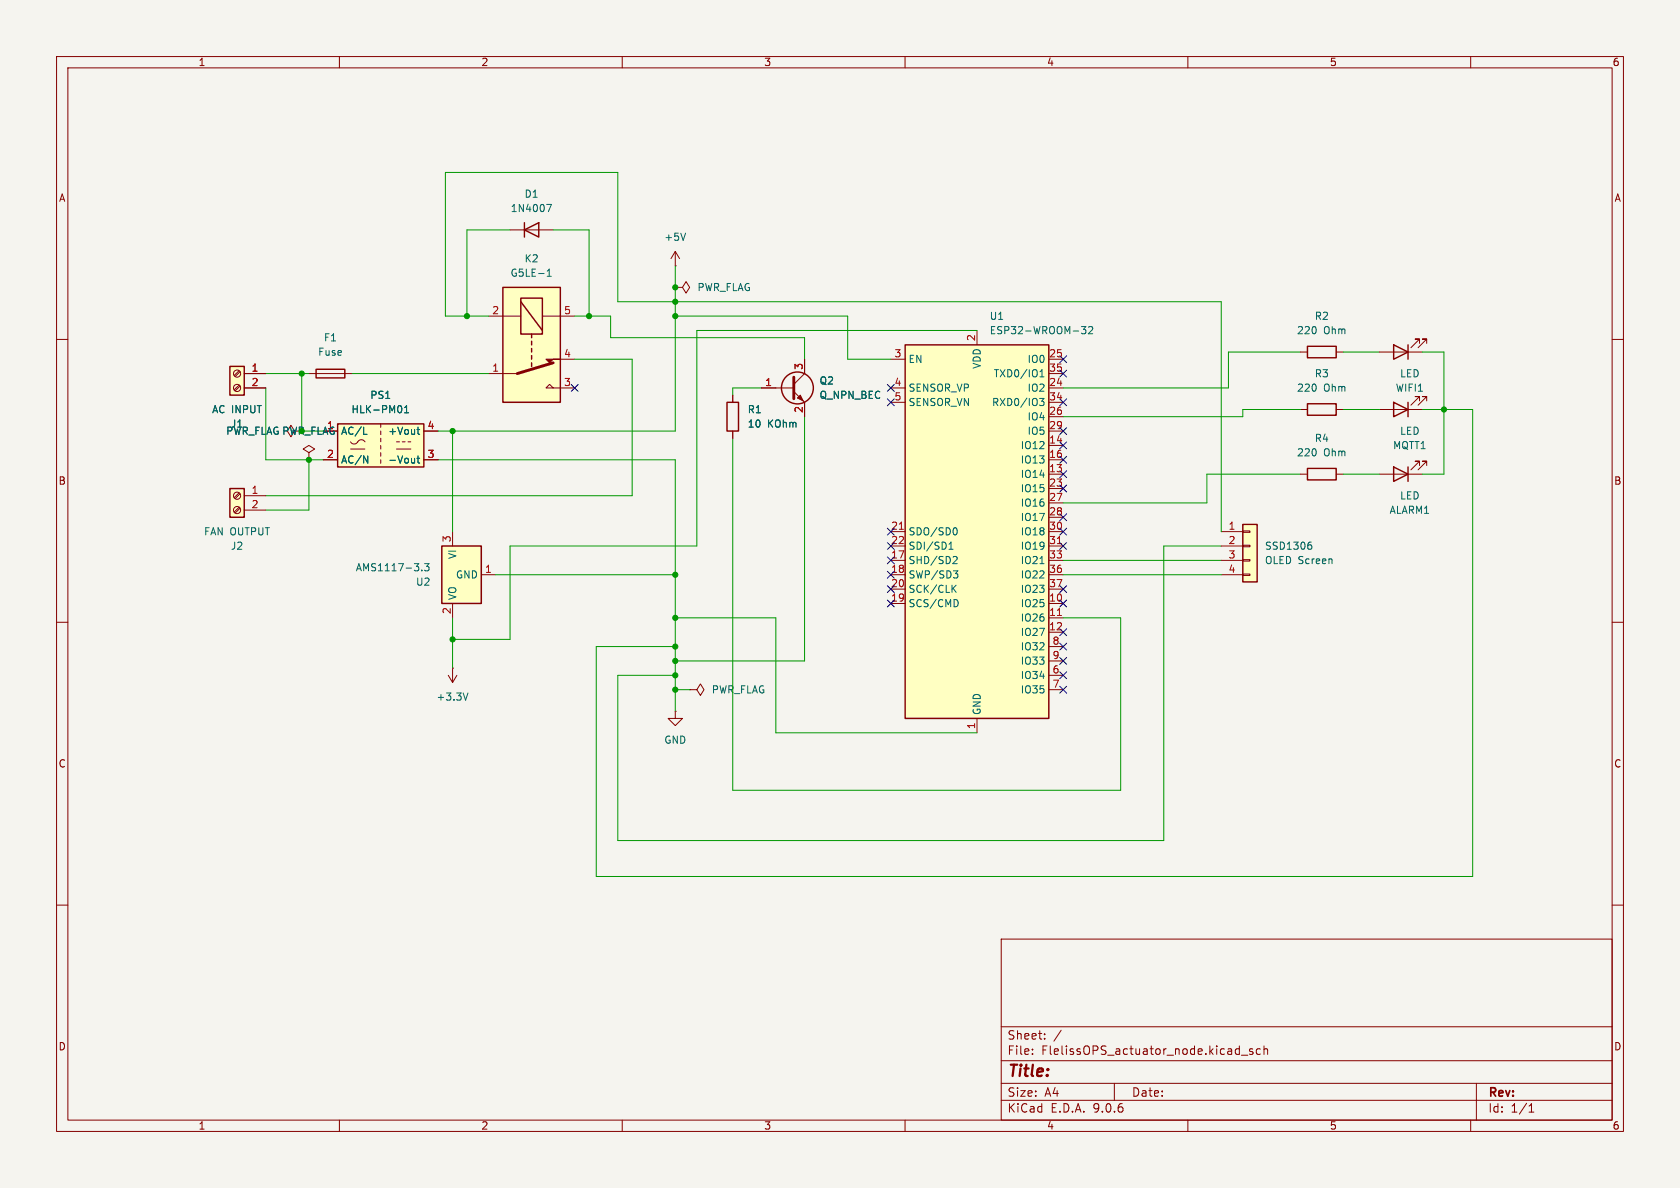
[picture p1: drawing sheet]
<svg xmlns="http://www.w3.org/2000/svg" width="297mm" height="210mm" viewBox="0 0 297 210" stroke-linecap="round" stroke-linejoin="round" font-family="sans-serif">
<path d="M0 0h297v210h-297z" fill="#f5f4ef" stroke="#f5f4ef" stroke-width=".18"/>
<g fill="none" stroke="#840000" stroke-width=".18">
<path d="M10 10h277v190h-277zM12 12h273v186h-273zM60 10v2M110 10v2M160 10v2M210 10v2M260 10v2M10 60h2M285 60h2M10 110h2M285 110h2M10 160h2"/>
<path d="M177 166h108v32h-108zM285 160h2M60 198v2M110 198v2M160 198v2M177 194.5h108M177 191.5h108M177 187.5h108M177 181.5h108M182.5 186.3v.1M182.5 185.5v.1M184.7 183.6v.1"/>
<path d="M184.7 182.8v.1M187.6 182.1l-1.3 2M197 191.5v3M210 198v2M219.5 186.5h1.1M221.5 185.5l-.4-.1-.2 .2 .1 .2 .5 .2v.3h-.6M222.8 185.5l-.4-.1-.3 .3v.4l.1 .2h.6M223.5 185.5l.2-.1 .3 .1 .1 .9M223.5 184.9v1.5M260 198v2M261 191.5v6.5M270.3 196.6h.9"/>
<path d="M270.3 195.5l.4-.4v1.5"/>
</g>
<path d="M160 61h25.4v66h-25.4z" fill="#ffffc2"/>
<path d="M160 61h25.4v66h-25.4z" fill="none" stroke="#840000" stroke-width=".25"/>
<g fill="none" stroke="#840000" stroke-width=".18">
<path d="M119.4 50.8h1.2l.7-1 .6 1-.6 1-.7-1M119.4 50.8h.1M172.7 58.4v2.6M157.5 63.5h2.5M157.5 68.6h2.5M157.5 71.1h2.5M185.4 63.5h2.6M185.4 68.6h2.6M185.4 71.1h2.6M185.4 66h2.6M185.4 73.7h2.6M185.4 76.2h2.6"/>
<path d="M185.4 78.7h2.6M157.5 94h2.5M157.5 96.5h2.5M157.5 99.1h2.5M185.4 94h2.6M185.4 96.5h2.6M185.4 99.1h2.6M185.4 81.3h2.6M185.4 83.8h2.6M185.4 86.4h2.6M185.4 88.9h2.6M185.4 91.4h2.6"/>
<path d="M157.5 101.6h2.5M157.5 104.1h2.5M157.5 106.7h2.5M185.4 101.6h2.6M185.4 104.1h2.6M185.4 106.7h2.6M185.4 109.2h2.6M185.4 111.8h2.6M185.4 114.3h2.6M185.4 116.8h2.6M185.4 119.4h2.6M119.4 125.7v1.3h1.2l-1.2 1.3-1.3-1.3h1.3"/>
<path d="M119.4 125.7h.1M172.7 127v2.5M185.4 121.9h2.6"/>
</g>
<g fill="none" stroke="#006464" stroke-width=".18">
<path d="M191.2 57.7h.8l-.5 .5 .4 .1v.6l-.2 .1-.5-.1M192.5 57.9l.4-.2 .3 .4-.8 .9h.8M183.8 70.4h.8l-.5 .5 .4 .1v.6l-.2 .1-.5-.1M183.8 66.6h.8M183.8 65.7l.4-.4v1.3M167.8 97.1h.7M167.8 96.2l.3-.4v1.3M168.7 98.4h.4l.1 .3-.8 .9h.8M168.8 93.3a.68 .68 0 0 1 .4 .6 .68 .68 0 0 1-.4 .7M183.8 99.6h.8M168.5 104l.5 .7M168.6 100.9h.7l-.4 .5 .4 .1v.4l-.2 .3h-.4"/>
<path d="M169 103.4l-.7 .8M169.2 106.1l.2 .4-.2 .7"/>
</g>
<path d="M159 93.6h.7M186.9 96.1h.8M186.9 108.8h.8" fill="none" stroke="#a90000" stroke-width=".18"/>
<path d="M88.9 50.8h10.2v20.3h-10.2z" fill="#ffffc2"/>
<path d="M86.4 55.9h5.7M90.2 40.6h7.6M95.9 55.9h5.7M54.6 66h7.6M86.4 66h5M97.8 68.6l-.6-.7-.7 .7h5.1M99.1 63.5h2.5" fill="none" stroke="#840000" stroke-width=".18"/>
<path d="M92.7 39.4v2.5M88.9 50.8h10.2v20.3h-10.2zM92.1 52.7h3.8v6.4h-3.8zM92.1 53.3l3.8 5.1M92.7 40.6l2.5-1.2v2.5zM94 59.1v.6M55.9 65.3h5.1v1.5h-5.1zM94 60.3v.7M94 61.6v.6M94 62.9v.6M94 64.1v.7" fill="none" stroke="#840000" stroke-width=".25"/>
<path d="M96.5 63.5h2.6h-1.3l-.6 .6z" fill="#840000" stroke="#840000" stroke-width=".18"/>
<path d="M97.8 64.1l-6.4 1.9" fill="none" stroke="#840000" stroke-width=".51"/>
<path d="M96.6 36.1h.9l-.6 1.3M96.7 48.8h.8M96.7 47.9l.4-.3v1.2" fill="none" stroke="#006464" stroke-width=".18"/>
<path d="M219.7 92.7h2.5v10.2h-2.5z" fill="#ffffc2"/>
<path d="M128.5 71.1h2.1v5.1h-2.1zM231.1 61.2h5.1v2h-5.1zM219.7 92.7h2.5v10.2h-2.5z" fill="none" stroke="#840000" stroke-width=".25"/>
<path d="M129.5 69.9v1.2M129.5 76.2v1.3M229.9 62.2h1.2M236.2 62.2h1.3M215.9 94h3.8M215.9 96.5h3.8M215.9 99.1h3.8M219.7 93.9h1.3v.2h-1.3zM219.7 96.4h1.3v.2h-1.3zM219.7 98.9h1.3v.3h-1.3zM215.9 101.6h3.8M219.7 101.5h1.3v.2h-1.3z" fill="none" stroke="#840000" stroke-width=".18"/>
<path d="M231.4 96.3h.3l.2 .3v.4l-.5 .1M231.6 95.8h.2" fill="none" stroke="#006464" stroke-width=".18"/>
<path d="M40.6 64.8h2.6v5.1h-2.6z" fill="#ffffc2"/>
<path d="M40.6 64.8h2.6v5.1h-2.6z" fill="none" stroke="#840000" stroke-width=".25"/>
<g fill="none" stroke="#840000" stroke-width=".18">
<path d="M42.3 65.5l-.9 .9M42.3 68.1l-.9 .8M42.4 65.7l-.8 .8M42.4 68.2l-.8 .9M43.2 66h3.8M43.2 68.6h3.8"/>
<circle cx="41.9" cy="68.6" r=".63"/>
<circle cx="41.9" cy="66" r=".63"/>
</g>
<path d="M40.6 86.4h2.6v5h-2.6z" fill="#ffffc2"/>
<path d="M246.4 71.1l2.5 1.3-2.5 1.3zM248.9 71.1v2.6M40.6 86.4h2.6v5h-2.6z" fill="none" stroke="#840000" stroke-width=".25"/>
<g fill="none" stroke="#840000" stroke-width=".18">
<path d="M243.8 72.4h7.7M251 70.9v-.8h-.8h.8l-1.6 1.5M252.2 70.9v-.8h-.7h.7l-1.5 1.5M42.3 87.1l-.9 .9M42.3 89.7l-.9 .8M42.4 87.3l-.8 .8M42.4 89.8l-.8 .9M43.2 87.6h3.8M43.2 90.2h3.8M79.2 119.4l.8 1.3M80 118.1h.1M80 118.1v2.6"/>
<path d="M80.8 119.4l-.8 1.3M121.9 121.9h1.3l.6-1 .7 1-.7 1-.6-1M121.9 121.9h.1"/>
<circle cx="41.9" cy="90.2" r=".63"/>
<circle cx="41.9" cy="87.6" r=".63"/>
</g>
<path d="M82.7 122.5l-.4 1.3" fill="none" stroke="#006464" stroke-width=".18"/>
<path d="M78.1 96.5h7v10.2h-7z" fill="#ffffc2"/>
<path d="M246.4 61l2.5 1.2-2.5 1.3zM248.9 61v2.5M78.1 96.5h7v10.2h-7zM246.4 82.6l2.5 1.2-2.5 1.3zM248.9 82.6v2.5" fill="none" stroke="#840000" stroke-width=".25"/>
<g fill="none" stroke="#840000" stroke-width=".18">
<path d="M119.4 47h.1M119.4 44.5l-.8 1.2M119.4 44.5l.7 1.2M119.4 44.5v2.5M243.8 62.2h7.7M251 60.7v-.8h-.8h.8l-1.6 1.6M252.2 60.7v-.8h-.7h.7l-1.5 1.6M80 94v2.5M243.8 83.8h7.7M251 82.3v-.8h-.8h.8l-1.6 1.6M252.2 82.3v-.8h-.7h.7l-1.5 1.6M80 106.7v2.5"/>
<path d="M85.1 101.6h2.5"/>
</g>
<path d="M121.2 41.2l-.4 1.3M75.1 99.6h.7l-.4 .5 .4 .1v.6l-.2 .1-.5-.1M74.6 100.8v.1" fill="none" stroke="#006464" stroke-width=".18"/>
<path d="M59.7 74.9h15.2v7.7h-15.2z" fill="#ffffc2"/>
<g fill="none" stroke="#840000" stroke-width=".25">
<path d="M59.7 74.9h15.2v7.7h-15.2zM231.1 71.4h5.1v2h-5.1zM231.1 82.8h5.1v2h-5.1z"/>
<circle cx="141" cy="68.6" r="2.82"/>
</g>
<g fill="none" stroke="#840000" stroke-width=".18">
<path d="M43.2 68.6h3.8M43.2 66h3.8M62 78.1a.8 .8 0 0 0 .8 .4 .8 .8 0 0 0 .6-.6 .73 .73 0 0 1 1.1 .2M62 79.4h2.5M67.3 74.9v.7M67.3 76.2v.6M67.3 77.5v.6M67.3 78.7v.7M70.1 79.4h2.5M70.1 78.1h.5M71.1 78.1h.5M72.1 78.1h.5"/>
<path d="M74.9 76.2h2.6M129.5 69.9v1.2M129.5 76.2v1.3M134.6 68.6h5.7M140.3 69.2l1.9 1.9v2.6M142.2 63.5v2.5l-1.9 1.9M229.9 72.4h1.2M236.2 72.4h1.3M54.6 80l1-.6-1-.7-1 .7 1 .6v1.3M54.6 81.3h.1M57.1 81.3h2.6M67.3 80v.6"/>
<path d="M67.3 81.3v.6M74.9 81.3h2.6M229.9 83.8h1.2M236.2 83.8h1.3"/>
</g>
<path d="M64.3 76.8h.6M70.9 71.8l.1 .4-.1 .6M71.5 73h.7M71.5 72.1l.4-.4v1.3M73.7 75.9h.5M73.9 75.5v1.1l.3 .2M64.3 80.6l.7 1.3v-1.3M73.7 81h.5M73.9 80.6v1.1l.3 .2" fill="none" stroke="#006464" stroke-width=".18"/>
<path d="M140.3 66.7v3.8" fill="none" stroke="#840000" stroke-width=".51"/>
<path d="M141.5 69.9l.5 1-1-.5z" fill="#840000" stroke="#840000" stroke-width=".18"/>
<g fill="none" stroke="#009600" stroke-width=".18">
<path d="M86.4 55.9h-7.7v-25.4h30.5v22.8h106.7v40.7M90.2 40.6h-7.7v15.3M97.8 40.6h6.3v15.3M101.6 55.9h6.3v3.8h34.3v3.8M119.4 55.9h30.5v7.6h7.6M119.4 47v29.2h-41.9M172.7 58.4h-49.5v38.1h-33v16.5h-10.2M47 66h7.6M47 68.6v12.7h10.1M53.3 66v10.2h3.8M62.2 66h24.2M80 76.2v17.8"/>
<path d="M101.6 63.5h10.2v24.1h-64.8M129.5 77.5v62.2h68.6v-30.5h-10.1M134.6 68.6h-5.1v1.3M142.2 73.7v43.1h-22.8M229.9 62.2h-12.7v6.4h-29.2M229.9 72.4h-10.2v1.3h-31.7M237.5 72.4h6.3M237.5 62.2h6.3M251.5 72.4h8.8v82.5h-154.9v-40.6h14M251.5 62.2h3.8v21.6h-3.8M54.6 81.3v8.9h-7.6M77.5 81.3h41.9v44.4"/>
<path d="M188 99.1h27.9M215.9 96.5h-10.2v52.1h-96.5v-29.2h10.2M229.9 83.8h-16.5v5.1h-25.4M237.5 83.8h6.3M80 109.2v8.9M87.6 101.6h31.8M119.4 109.2h17.8v20.3h35.5M188 101.6h27.9M119.4 121.9h2.5"/>
</g>
<g fill="none" stroke="#000084" stroke-width=".18">
<path d="M101 68l1.2 1.2M102.2 68l-1.2 1.2M156.9 70.5l1.2 1.2M156.9 68l1.2 1.2M158.1 70.5l-1.2 1.2M158.1 68l-1.2 1.2M187.4 65.4l1.2 1.2M187.4 70.5l1.2 1.2M187.4 78.1l1.2 1.2M187.4 75.6l1.2 1.2M187.4 62.9l1.2 1.2M188.6 65.4l-1.2 1.2"/>
<path d="M188.6 70.5l-1.2 1.2M188.6 78.1l-1.2 1.2M188.6 75.6l-1.2 1.2M188.6 62.9l-1.2 1.2M156.9 95.9l1.2 1.2M156.9 98.5l1.2 1.2M156.9 93.4l1.2 1.2M158.1 95.9l-1.2 1.2M158.1 98.5l-1.2 1.2M158.1 93.4l-1.2 1.2M187.4 95.9l1.2 1.2M187.4 80.7l1.2 1.2"/>
<path d="M187.4 85.8l1.2 1.2M187.4 83.2l1.2 1.2M187.4 90.8l1.2 1.2M187.4 93.4l1.2 1.2M188.6 95.9l-1.2 1.2M188.6 80.7l-1.2 1.2M188.6 85.8l-1.2 1.2M188.6 83.2l-1.2 1.2M188.6 90.8l-1.2 1.2M188.6 93.4l-1.2 1.2M156.9 106.1l1.2 1.2M156.9 103.5l1.2 1.2"/>
<path d="M156.9 101l1.2 1.2M158.1 106.1l-1.2 1.2M158.1 103.5l-1.2 1.2M158.1 101l-1.2 1.2M187.4 103.5l1.2 1.2M187.4 113.7l1.2 1.2M187.4 111.2l1.2 1.2M187.4 118.8l1.2 1.2M187.4 106.1l1.2 1.2M187.4 116.2l1.2 1.2M188.6 103.5l-1.2 1.2M188.6 113.7l-1.2 1.2"/>
<path d="M188.6 111.2l-1.2 1.2M188.6 118.8l-1.2 1.2M188.6 106.1l-1.2 1.2M188.6 116.2l-1.2 1.2M187.4 121.3l1.2 1.2M188.6 121.3l-1.2 1.2"/>
</g>
<g fill="#009600" stroke="#009600" stroke-width=".18">
<circle cx="82.5" cy="55.9" r=".46"/>
<circle cx="53.3" cy="66" r=".46"/>
<circle cx="104.1" cy="55.9" r=".46"/>
<circle cx="80" cy="76.2" r=".46"/>
<circle cx="119.4" cy="109.2" r=".46"/>
<circle cx="119.4" cy="101.6" r=".46"/>
<circle cx="80" cy="113" r=".46"/>
<circle cx="119.4" cy="116.8" r=".46"/>
<circle cx="119.4" cy="121.9" r=".46"/>
<circle cx="119.4" cy="119.4" r=".46"/>
<circle cx="119.4" cy="55.9" r=".46"/>
<circle cx="255.3" cy="72.4" r=".46"/>
<circle cx="119.4" cy="114.3" r=".46"/>
<circle cx="54.6" cy="81.3" r=".46"/>
<circle cx="119.4" cy="50.8" r=".46"/>
<circle cx="119.4" cy="53.3" r=".46"/>
</g>
<text font-size="2.8" fill="#840000" x="178" y="190.9">Title:</text>
<g font-size="2.1" fill="#840000">
<text x="178" y="184">Sheet:</text>
<text x="178" y="186.7">File:</text>
<text x="184.1" y="186.7">FlelissOPS_actuator_node.kicad_sch</text>
<text x="178" y="196.9">KiCad</text>
<text x="178" y="194.1">Size:</text>
<text x="184.7" y="194.1">A4</text>
<text x="185.7" y="196.9">E.D.A.</text>
<text x="193.3" y="196.9">9.0.6</text>
<text x="200" y="194.1">Date:</text>
<text x="263" y="194.3">Rev:</text>
<text x="263" y="196.9">Id:</text>
<text x="267.1" y="196.9">1/1</text>
</g>
<g font-size="1.8" fill="#840000">
<text x="35" y="11.9">1</text>
<text x="85" y="11.9">2</text>
<text x="135" y="11.9">3</text>
<text x="185" y="11.9">4</text>
<text x="235" y="11.9">5</text>
<text x="285" y="11.9">6</text>
<text x="10.3" y="35.9">A</text>
<text x="285.3" y="35.9">A</text>
<text x="10.3" y="85.9">B</text>
<text x="285.3" y="85.9">B</text>
<text x="10.3" y="135.9">C</text>
<text x="285.3" y="135.9">C</text>
<text x="10.3" y="185.9">D</text>
<text x="285.3" y="185.9">D</text>
<text x="35" y="199.9">1</text>
<text x="85" y="199.9">2</text>
<text x="135" y="199.9">3</text>
<text x="185" y="199.9">4</text>
<text x="235" y="199.9">5</text>
<text x="285" y="199.9">6</text>
</g>
<g font-size="1.8" fill="#006464">
<text x="92.6" y="35.2">D1</text>
<text x="90.2" y="37.7">1N4007</text>
<text x="92.6" y="46.6">K2</text>
<text x="117.3" y="42.8">+5V</text>
<text x="90.2" y="49.1">G5LE-1</text>
<text x="123.2" y="51.7">PWR_FLAG</text>
<text x="174.9" y="59.3">ESP32-WROOM-32</text>
<text x="174.9" y="56.7">U1</text>
<text x="229.2" y="59.3">220</text>
<text x="232.3" y="56.7">R2</text>
<text x="234" y="59.3">Ohm</text>
<text x="56.1" y="63.1">Fuse</text>
<text x="57.2" y="60.6">F1</text>
<text x="160.5" y="64.4">EN</text>
<text x="173.6" y="65.3" transform="rotate(-90 173.6 65.3)">VDD</text>
<text x="181.6" y="64.4">IO0</text>
<text x="65.4" y="70.7">PS1</text>
<text x="144.8" y="70.7">Q_NPN_BEC</text>
<text x="144.8" y="68.2">Q2</text>
<text x="160.5" y="69.4">SENSOR_VP</text>
<text x="160.5" y="72">SENSOR_VN</text>
<text x="175.3" y="72">RXD0/IO3</text>
<text x="175.6" y="66.9">TXD0/IO1</text>
<text x="181.6" y="69.4">IO2</text>
<text x="229.2" y="69.4">220</text>
<text x="232.3" y="66.9">R3</text>
<text x="234" y="69.4">Ohm</text>
<text x="246.7" y="69.4">WIFI1</text>
<text x="247.4" y="66.9">LED</text>
<text x="37.4" y="73.3">AC INPUT</text>
<text x="40.7" y="75.8">J1</text>
<text x="57.7" y="75.9">1</text>
<text x="60.2" y="77.1">AC/L</text>
<text x="62" y="73.3">HLK-PM01</text>
<text x="68.5" y="77.1">+Vout</text>
<text x="132.1" y="73.3">R1</text>
<text x="132.1" y="75.8">10</text>
<text x="135.7" y="75.8">KOhm</text>
<text x="181.6" y="74.5">IO4</text>
<text x="181.6" y="77.1">IO5</text>
<text x="247.4" y="77.1">LED</text>
<text x="60.2" y="82.1">AC/N</text>
<text x="68.5" y="82.1">-Vout</text>
<text x="180.4" y="79.6">IO12</text>
<text x="180.4" y="82.1">IO13</text>
<text x="229.2" y="80.9">220</text>
<text x="232.3" y="78.3">R4</text>
<text x="234" y="80.9">Ohm</text>
<text x="246.2" y="79.6">MQTT1</text>
<text x="180.4" y="84.7">IO14</text>
<text x="180.4" y="87.2">IO15</text>
<text x="180.4" y="89.8">IO16</text>
<text x="247.4" y="88.5">LED</text>
<text x="36" y="94.8">FAN OUTPUT</text>
<text x="160.5" y="94.8">SDO/SD0</text>
<text x="180.4" y="92.3">IO17</text>
<text x="180.4" y="94.8">IO18</text>
<text x="245.6" y="91">ALARM1</text>
<text x="40.7" y="97.4">J2</text>
<text x="62.8" y="101.2">AMS1117-3.3</text>
<text x="80.9" y="98.9" transform="rotate(-90 80.9 98.9)">VI</text>
<text x="160.5" y="97.4">SDI/SD1</text>
<text x="160.5" y="99.9">SHD/SD2</text>
<text x="180.4" y="97.4">IO19</text>
<text x="180.4" y="99.9">IO21</text>
<text x="223.5" y="99.9">OLED Screen</text>
<text x="223.5" y="97.4">SSD1306</text>
<text x="73.4" y="103.7">U2</text>
<text x="80.5" y="102.5">GND</text>
<text x="80.9" y="106.2" transform="rotate(-90 80.9 106.2)">VO</text>
<text x="160.5" y="102.5">SWP/SD3</text>
<text x="160.5" y="105">SCK/CLK</text>
<text x="160.5" y="107.5">SCS/CMD</text>
<text x="180.4" y="102.5">IO22</text>
<text x="180.4" y="105">IO23</text>
<text x="180.4" y="107.5">IO25</text>
<text x="180.4" y="110.1">IO26</text>
<text x="180.4" y="112.6">IO27</text>
<text x="180.4" y="115.2">IO32</text>
<text x="180.4" y="117.7">IO33</text>
<text x="77.1" y="124.1">+3.3V</text>
<text x="125.7" y="122.8">PWR_FLAG</text>
<text x="180.4" y="120.2">IO34</text>
<text x="180.4" y="122.8">IO35</text>
<text x="117.3" y="131.7">GND</text>
<text x="173.6" y="126.5" transform="rotate(-90 173.6 126.5)">GND</text>
</g>
<g font-size="1.8" fill="#a90000">
<text x="86.9" y="55.6">2</text>
<text x="99.6" y="55.6">5</text>
<text x="44.4" y="65.8">1</text>
<text x="86.9" y="65.8">1</text>
<text x="99.6" y="63.2">4</text>
<text x="142" y="65.5" transform="rotate(-90 142 65.5)">3</text>
<text x="158" y="63.2">3</text>
<text x="172.5" y="60.4" transform="rotate(-90 172.5 60.4)">2</text>
<text x="185.4" y="63.2">25</text>
<text x="185.4" y="65.8">35</text>
<text x="44.4" y="68.3">2</text>
<text x="99.6" y="68.3">3</text>
<text x="135.2" y="68.3">1</text>
<text x="158" y="68.3">4</text>
<text x="158" y="70.9">5</text>
<text x="185.4" y="68.3">24</text>
<text x="185.4" y="70.9">34</text>
<text x="75.5" y="75.9">4</text>
<text x="142" y="73.1" transform="rotate(-90 142 73.1)">2</text>
<text x="185.4" y="73.4">26</text>
<text x="185.4" y="75.9">29</text>
<text x="57.7" y="81">2</text>
<text x="75.5" y="81">3</text>
<text x="185.4" y="78.5">14</text>
<text x="185.4" y="81">16</text>
<text x="185.4" y="83.6">13</text>
<text x="44.4" y="87.4">1</text>
<text x="44.4" y="89.9">2</text>
<text x="185.4" y="86.1">23</text>
<text x="185.4" y="88.6">27</text>
<text x="79.8" y="96" transform="rotate(-90 79.8 96)">3</text>
<text x="157.4" y="93.7">21</text>
<text x="185.4" y="91.2">28</text>
<text x="185.4" y="93.7">30</text>
<text x="217.1" y="93.7">1</text>
<text x="85.7" y="101.3">1</text>
<text x="157.4" y="96.3">22</text>
<text x="157.4" y="98.8">17</text>
<text x="157.4" y="101.3">18</text>
<text x="185.4" y="96.3">31</text>
<text x="185.4" y="98.8">33</text>
<text x="185.4" y="101.3">36</text>
<text x="217.1" y="96.3">2</text>
<text x="217.1" y="98.8">3</text>
<text x="217.1" y="101.3">4</text>
<text x="157.4" y="103.9">20</text>
<text x="157.4" y="106.4">19</text>
<text x="185.4" y="103.9">37</text>
<text x="185.4" y="106.4">10</text>
<text x="79.8" y="108.7" transform="rotate(-90 79.8 108.7)">2</text>
<text x="185.4" y="109">11</text>
<text x="185.4" y="111.5">12</text>
<text x="186" y="114">8</text>
<text x="186" y="116.6">9</text>
<text x="186" y="119.1">6</text>
<text x="186" y="121.7">7</text>
<text x="172.5" y="129" transform="rotate(-90 172.5 129)">1</text>
</g>
<text font-size="1.8" fill="#009600" x="39.9" y="77.1">PWR_FLAGPWR_FLAG</text>
</svg>
